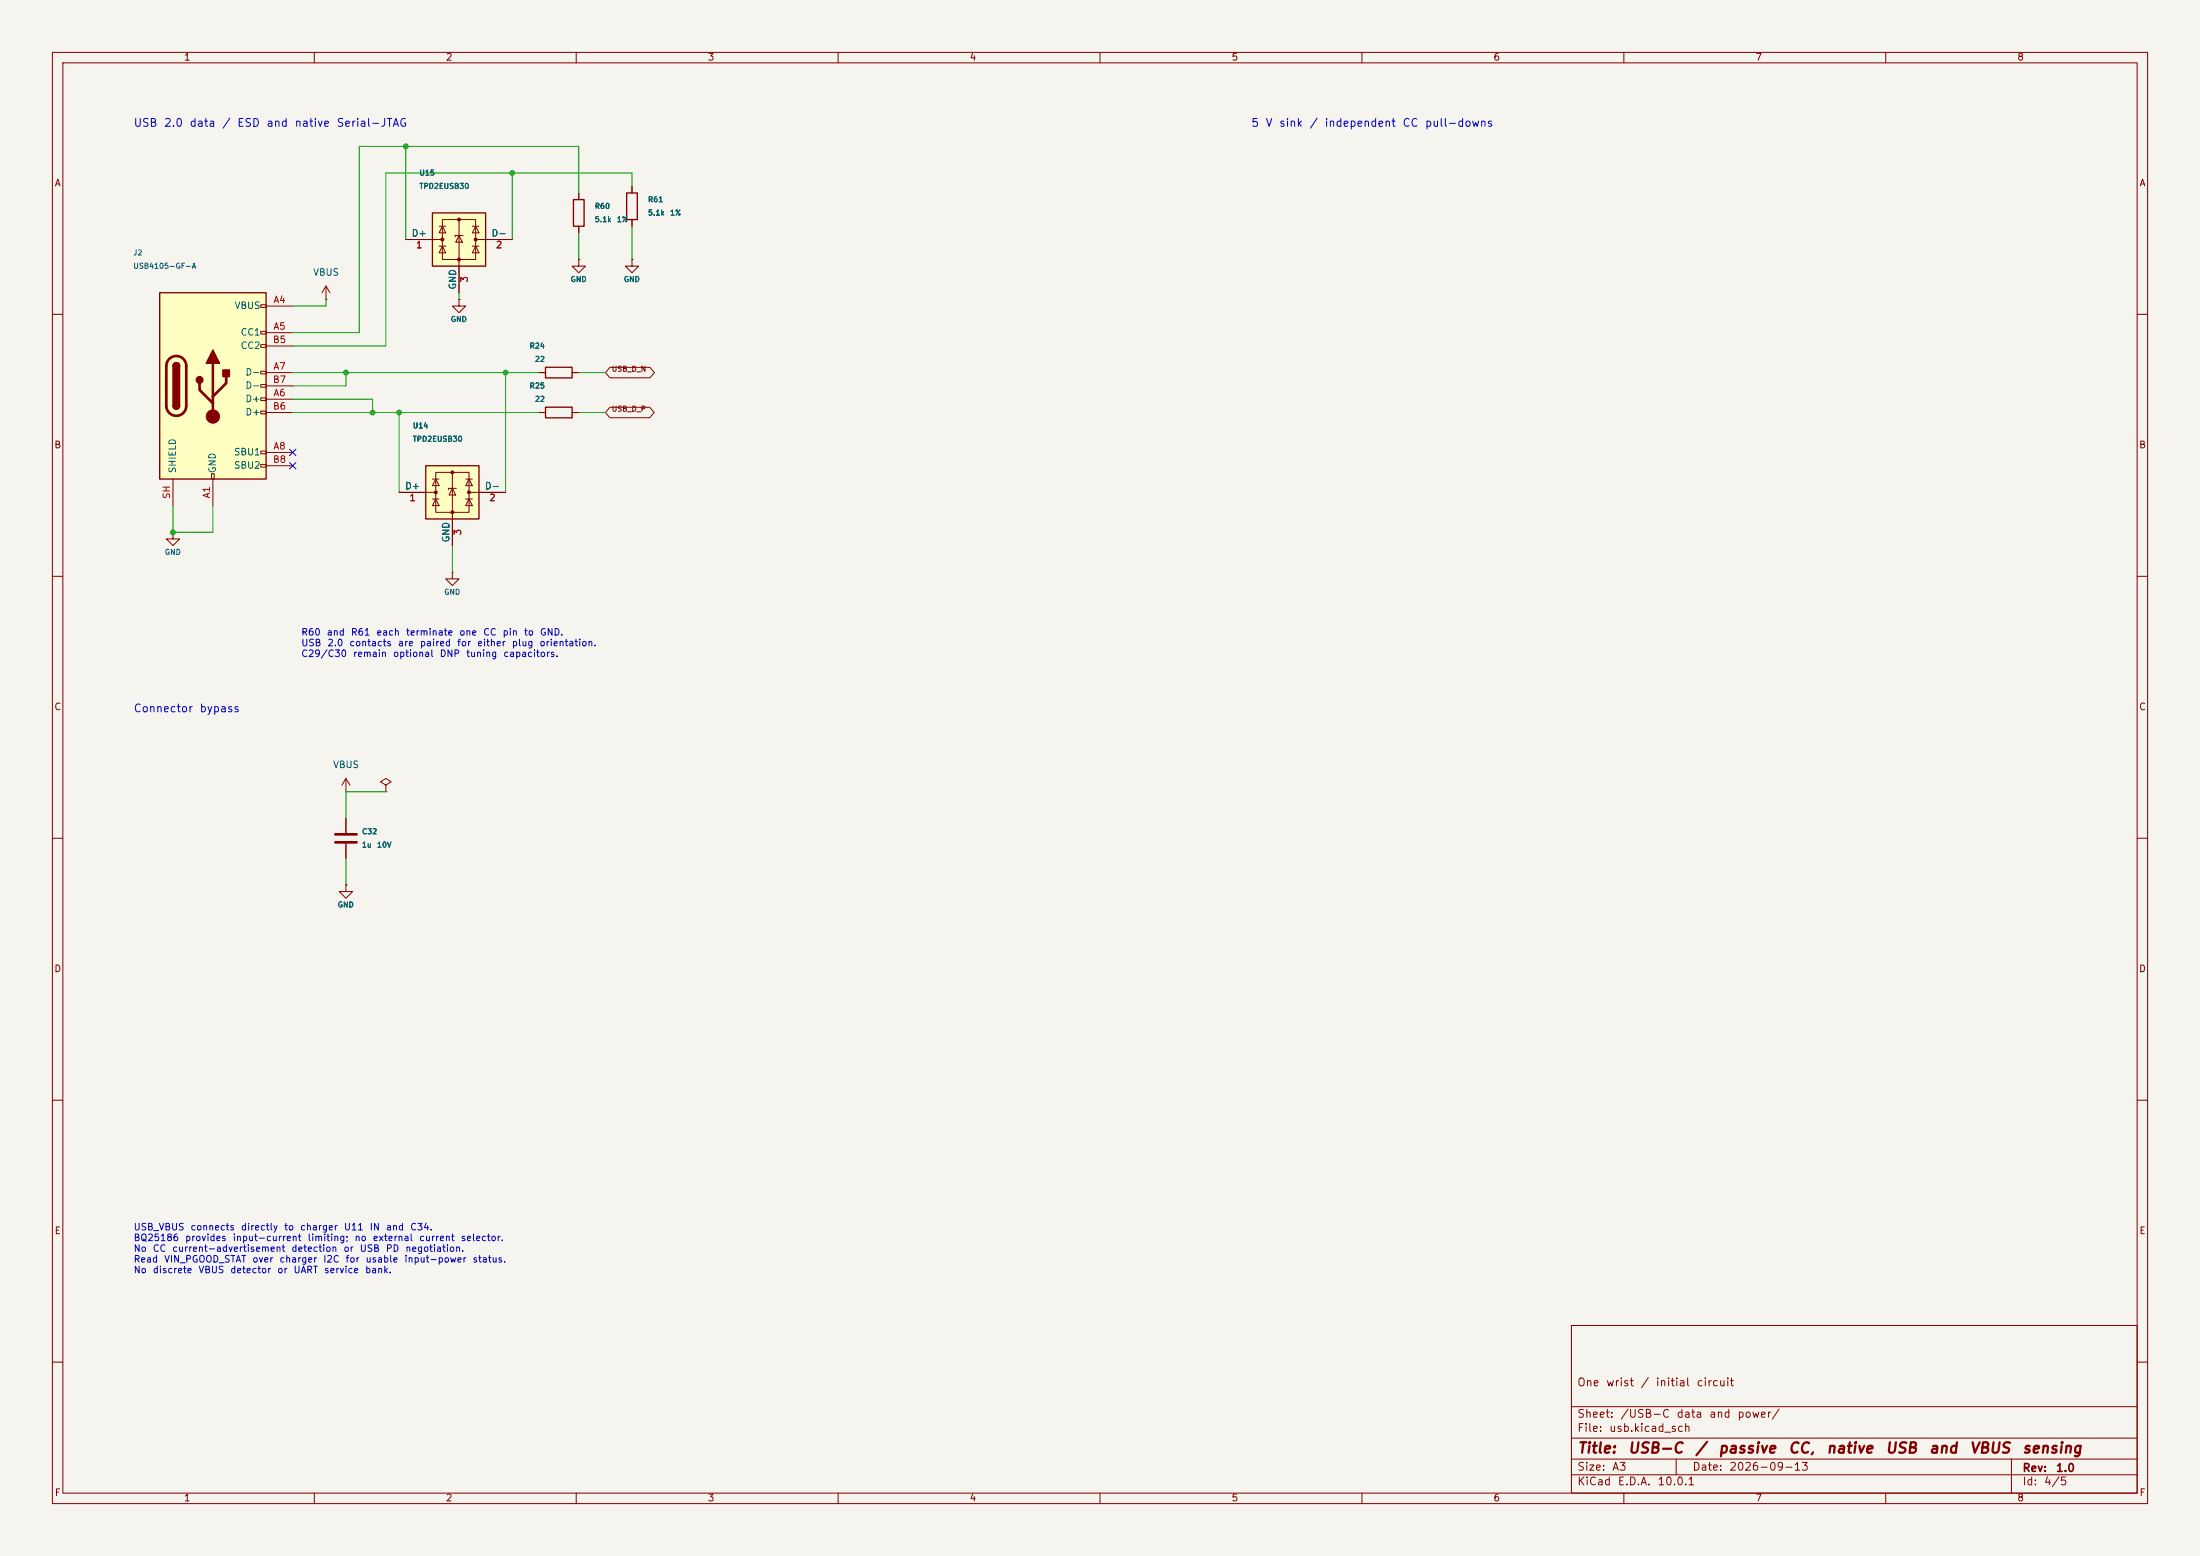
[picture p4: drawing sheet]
<svg xmlns="http://www.w3.org/2000/svg" width="420mm" height="297mm" viewBox="0 0 420 297" stroke-linecap="round" stroke-linejoin="round" font-family="sans-serif">
<path d="M0 0h420v297h-420z" fill="#f5f4ef" stroke="#f5f4ef" stroke-width=".19"/>
<g fill="none" stroke="#840000" stroke-width=".19">
<path d="M10 10h400v277h-400zM12 12h396v273h-396zM60 10v2M110 10v2M160 10v2M210 10v2M260 10v2M310 10v2M360 10v2M10 60h2M102.9 78.7h1.2M109.2 78.7h1.3"/>
<path d="M408 60h2M10 110h2M408 110h2M10 160h2M73.7 149.9l1-.7-1-.6-1.1 .6 1.1 .7v1.2M73.7 151.1h.1M408 160h2M10 210h2M408 210h2M300 253h108v32h-108zM10 260h2M300 278.5h108"/>
<path d="M300 274.5h108M300 268.5h108M320 278.5v3M384 278.5v6.5M408 260h2M60 285v2M110 285v2M160 285v2M210 285v2M260 285v2M300 281.5h108M310 285v2"/>
<path d="M360 285v2"/>
</g>
<path d="M104.1 77.7h5.1v2.1h-5.1z" fill="none" stroke="#840000" stroke-width=".25"/>
<path d="M82.5 40.6h10.2v10.2h-10.2z" fill="#ffffc2"/>
<path d="M109.5 38.1h2v5.1h-2zM119.6 36.8h2.1v5.1h-2.1zM82.5 40.6h10.2v10.2h-10.2zM104.1 70.1h5.1v2h-5.1z" fill="none" stroke="#840000" stroke-width=".25"/>
<g fill="none" stroke="#840000" stroke-width=".19">
<path d="M110.5 36.8v1.3M120.6 35.6v1.2M62.2 57.2h.1M62.2 54.6l-.7 1.3M62.2 54.6l.8 1.3M62.2 54.6v2.6M77.5 45.7h7M83.8 43.2h1.3M83.8 47h1.3M84.5 41.9h6.3v7.6h-6.3zM84.5 43.2l.6 1.3h-1.3zM84.5 47l.6 1.3h-1.3z"/>
<path d="M87.6 45l.7 1.2h-1.3zM87.6 57.2v1.2h1.3l-1.3 1.3-1.2-1.3h1.2M87.6 57.2h.1M87.6 41.9v14M88.4 45h-1.5v.2M90.2 43.2h1.2M90.2 47h1.2M90.8 43.2l.6 1.3h-1.2zM90.8 47l.6 1.3h-1.2zM90.8 45.7h7M110.5 49.5v1.3h1.3l-1.3 1.3-1.3-1.3h1.3M110.5 49.5h.1"/>
<path d="M110.5 43.2v1.3M120.6 49.5v1.3h1.3l-1.3 1.3-1.2-1.3h1.2M120.6 49.5h.1M120.6 41.9v1.3M102.9 71.1h1.2M109.2 71.1h1.3M66 151.1h.1M66 148.6l-.7 1.3M66 148.6l.8 1.3M66 148.6v2.5M66 156.2v2.8M66 168.9v1.3h1.3l-1.3 1.3-1.2-1.3h1.2"/>
<path d="M66 168.9h.1M66 161v2.8"/>
</g>
<g fill="#840000" stroke="#840000" stroke-width=".19">
<circle cx="84.5" cy="45.7" r=".28"/>
<circle cx="87.6" cy="41.9" r=".28"/>
<circle cx="87.6" cy="49.5" r=".28"/>
<circle cx="90.8" cy="45.7" r=".28"/>
</g>
<path d="M64 159.3h4.1M64 160.8h4.1" fill="none" stroke="#840000" stroke-width=".51"/>
<path d="M30.5 55.9h20.3v35.5h-20.3z" fill="#ffffc2"/>
<g fill="none" stroke="#840000" stroke-width=".19">
<path d="M49.8 58.2h1v.5h-1zM50.8 58.4h5.1M49.8 63.2h1v.6h-1zM49.8 65.8h1v.5h-1zM49.8 70.9h1v.5h-1zM49.8 73.4h1v.5h-1zM49.8 75.9h1v.6h-1zM49.8 78.5h1v.5h-1zM50.8 63.5h5.1M50.8 76.2h5.1M50.8 71.1h5.1M50.8 66h5.1"/>
<path d="M50.8 78.7h5.1M50.8 73.7h5.1M33 91.4v5.1M40.4 90.4h.5v1h-.5zM40.6 91.4v5.1M49.8 86.1h1v.5h-1zM49.8 88.6h1v.6h-1zM50.8 86.4h5.1M50.8 88.9h5.1"/>
</g>
<path d="M30.5 55.9h20.3v35.5h-20.3zM33 69.9a.64 .64 0 0 1 .7-.7 .64 .64 0 0 1 .6 .7M33 77.5a.64 .64 0 0 0 .7 .6 .64 .64 0 0 0 .6-.6" fill="none" stroke="#840000" stroke-width=".25"/>
<path d="M32.3 68.5a1.9 1.9 0 0 1 2.1-.4 1.9 1.9 0 0 1 1.2 1.8v7.6a1.91 1.91 0 0 1-1.9 1.9 1.91 1.91 0 0 1-2-1.9l.1-7.8 .1-.6zM38.1 73.2v1.2l2.5 2.6M40.6 69.3v10.2M43.2 71.9v1.3l-2.6 2.5" fill="none" stroke="#840000" stroke-width=".51"/>
<g fill="#840000" stroke="#840000" stroke-width=".25">
<path d="M33 69.9h1.3v7.6h-1.3z"/>
<path d="M33.2 69.4a.64 .64 0 0 1 .7-.1 .64 .64 0 0 1 .4 .6h-1.3z"/>
<path d="M33 77.5h1.3a.64 .64 0 0 1-.6 .6 .64 .64 0 0 1-.7-.6z"/>
<path d="M40.6 66.8l1.3 2.5h-2.5z"/>
<path d="M42.5 70.6h1.3v1.3h-1.3z"/>
<circle cx="38.1" cy="72.5" r=".63"/>
</g>
<circle cx="40.6" cy="79.5" r="1.27" fill="#840000" stroke="#840000" stroke-width=".19"/>
<path d="M81.3 88.9h10.1v10.2h-10.1z" fill="#ffffc2"/>
<path d="M81.3 88.9h10.1v10.2h-10.1z" fill="none" stroke="#840000" stroke-width=".25"/>
<g fill="none" stroke="#840000" stroke-width=".19">
<path d="M110.5 36.8v1.3M120.6 35.6v1.2M77.5 45.7h5M87.6 57.2h.1M87.6 50.8v5.1M92.7 45.7h5.1M110.5 49.5h.1M110.5 43.2v1.3M120.6 49.5h.1M120.6 41.9v1.3M102.9 78.7h1.2M102.9 71.1h1.2"/>
<path d="M109.2 78.7h1.3M109.2 71.1h1.3M116.4 70.1h7.7l.8 1-.8 1h-7.7l-.8-1zM116.4 77.7h7.6l.9 1-.9 1h-7.6l-.8-1zM76.2 94h7M82.5 91.4h1.3M82.5 95.3h1.3M83.2 90.2h6.3v7.6h-6.3zM83.2 91.4l.6 1.3h-1.3zM83.2 95.3l.6 1.2h-1.3zM86.4 93.2l.6 1.3h-1.3zM86.4 90.2v13.9"/>
<path d="M87.1 93.2h-1.5v.3M88.9 91.4h1.3M88.9 95.3h1.3M89.5 91.4l.7 1.3h-1.3zM89.5 95.3l.7 1.2h-1.3zM89.5 94h7M33 101.6v1.3h1.3l-1.3 1.2-1.3-1.2h1.3M33 101.6h.1M86.4 109.2v1.3h1.2l-1.2 1.3-1.3-1.3h1.3M86.4 109.2h.1M66 156.2v2.8M66 168.9h.1"/>
<path d="M66 161v2.8"/>
</g>
<g fill="#840000" stroke="#840000" stroke-width=".19">
<circle cx="83.2" cy="94" r=".28"/>
<circle cx="86.4" cy="90.2" r=".28"/>
<circle cx="86.4" cy="97.8" r=".28"/>
<circle cx="89.5" cy="94" r=".28"/>
</g>
<g fill="none" stroke="#009600" stroke-width=".19">
<path d="M77.5 27.9v17.8M97.8 33v12.7M110.5 36.8v-8.9h-41.9v35.6h-12.7M120.6 35.6v-2.6h-46.9v33h-17.8M62.2 57.2v1.2h-6.3M87.6 55.9v1.3M110.5 44.5v5M120.6 43.2v6.3M55.9 78.7h47M55.9 71.1h47M55.9 76.2h15.2v2.5M66 71.1v2.6h-10.1"/>
<path d="M76.2 78.7v15.3M96.5 71.1v22.9M110.5 78.7h5.1M110.5 71.1h5.1M33 96.5v5.1h7.6v-5.1M86.4 104.1v5.1M73.7 151.1h-7.7v5.1M66 163.8v5.1"/>
</g>
<path d="M55.3 88.3l1.2 1.2M55.3 85.8l1.2 1.2M56.5 88.3l-1.2 1.2M56.5 85.8l-1.2 1.2" fill="none" stroke="#000084" stroke-width=".19"/>
<g fill="#009600" stroke="#009600" stroke-width=".19">
<circle cx="76.2" cy="78.7" r=".46"/>
<circle cx="96.5" cy="71.1" r=".46"/>
<circle cx="77.5" cy="27.9" r=".46"/>
<circle cx="97.8" cy="33" r=".46"/>
<circle cx="71.1" cy="78.7" r=".46"/>
<circle cx="33" cy="101.6" r=".46"/>
<circle cx="66" cy="71.1" r=".46"/>
</g>
<g font-size="2" fill="#840000">
<text x="301" y="277.9">Title:</text>
<text x="310.6" y="277.9">USB-C</text>
<text x="323.4" y="277.9">/</text>
<text x="327.9" y="277.9">passive</text>
<text x="341.2" y="277.9">CC,</text>
<text x="348.5" y="277.9">native</text>
<text x="359.8" y="277.9">USB</text>
<text x="368.1" y="277.9">and</text>
<text x="375.9" y="277.9">VBUS</text>
<text x="385.9" y="277.9">sensing</text>
</g>
<g font-size="1.5" fill="#0000c2">
<text x="25.4" y="24.6">USB</text>
<text x="31.2" y="24.6">2.0</text>
<text x="36.1" y="24.6">data</text>
<text x="42.3" y="24.6">/</text>
<text x="45.2" y="24.6">ESD</text>
<text x="50.8" y="24.6">and</text>
<text x="56.1" y="24.6">native</text>
<text x="64.1" y="24.6">Serial-JTAG</text>
<text x="238.8" y="24.6">5</text>
<text x="241.5" y="24.6">V</text>
<text x="244.1" y="24.6">sink</text>
<text x="249.9" y="24.6">/</text>
<text x="252.7" y="24.6">independent</text>
<text x="267.6" y="24.6">CC</text>
<text x="271.9" y="24.6">pull-downs</text>
<text x="25.4" y="136.3">Connector</text>
<text x="38" y="136.3">bypass</text>
</g>
<g font-size="1.5" fill="#840000">
<text x="301" y="265">One</text>
<text x="306.5" y="265">wrist</text>
<text x="313.1" y="265">/</text>
<text x="316" y="265">initial</text>
<text x="323.8" y="265">circuit</text>
<text x="301" y="273.7">File:</text>
<text x="301" y="271">Sheet:</text>
<text x="307.1" y="273.7">usb.kicad_sch</text>
<text x="309.2" y="271">/USB-C</text>
<text x="319.9" y="271">data</text>
<text x="326.2" y="271">and</text>
<text x="331.5" y="271">power/</text>
<text x="301" y="281.1">Size:</text>
<text x="307.6" y="281.1">A3</text>
<text x="323" y="281.1">Date:</text>
<text x="330" y="281.1">2026-09-13</text>
<text x="386" y="281.3">Rev:</text>
<text x="392.4" y="281.3">1.0</text>
<text x="301" y="283.9">KiCad</text>
<text x="308.7" y="283.9">E.D.A.</text>
<text x="316.3" y="283.9">10.0.1</text>
<text x="386" y="283.9">Id:</text>
<text x="390.1" y="283.9">4/5</text>
</g>
<g font-size="1.3" fill="#840000">
<text x="35" y="11.9">1</text>
<text x="85" y="11.9">2</text>
<text x="135" y="11.9">3</text>
<text x="185" y="11.9">4</text>
<text x="235" y="11.9">5</text>
<text x="285" y="11.9">6</text>
<text x="335" y="11.9">7</text>
<text x="385" y="11.9">8</text>
<text x="10.3" y="35.9">A</text>
<text x="408.3" y="35.9">A</text>
<text x="10.3" y="85.9">B</text>
<text x="408.2" y="85.9">B</text>
<text x="10.3" y="135.9">C</text>
<text x="408.2" y="135.9">C</text>
<text x="10.3" y="185.9">D</text>
<text x="408.2" y="185.9">D</text>
<text x="10.3" y="235.9">E</text>
<text x="408.3" y="235.9">E</text>
<text x="10.3" y="285.9">F</text>
<text x="35" y="286.9">1</text>
<text x="85" y="286.9">2</text>
<text x="135" y="286.9">3</text>
<text x="185" y="286.9">4</text>
<text x="235" y="286.9">5</text>
<text x="285" y="286.9">6</text>
<text x="335" y="286.9">7</text>
<text x="385" y="286.9">8</text>
<text x="408.3" y="285.9">F</text>
</g>
<g font-size="1.3" fill="#006464">
<text x="78.5" y="45.5">D+</text>
<text x="93.7" y="45.5">D-</text>
<text x="59.7" y="52.9">VBUS</text>
<text x="44.7" y="59.3">VBUS</text>
<text x="87.4" y="55.4" transform="rotate(-90 87.4 55.4)">GND</text>
<text x="45.8" y="64.4">CC1</text>
<text x="45.8" y="66.9">CC2</text>
<text x="46.7" y="72">D-</text>
<text x="46.7" y="77.1">D+</text>
<text x="46.7" y="74.5">D-</text>
<text x="46.7" y="79.6">D+</text>
<text x="44.6" y="87.2">SBU1</text>
<text x="44.6" y="89.8">SBU2</text>
<text x="33.9" y="90.4" transform="rotate(-90 33.9 90.4)">SHIELD</text>
<text x="41.5" y="90.4" transform="rotate(-90 41.5 90.4)">GND</text>
<text x="77.2" y="93.7">D+</text>
<text x="92.5" y="93.7">D-</text>
<text x="86.1" y="103.6" transform="rotate(-90 86.1 103.6)">GND</text>
<text x="63.5" y="146.9">VBUS</text>
</g>
<g font-size="1.3" fill="#a90000">
<text x="79.3" y="47.7">1</text>
<text x="94.5" y="47.7">2</text>
<text x="52.1" y="58.2">A4</text>
<text x="89.6" y="54" transform="rotate(-90 89.6 54)">3</text>
<text x="52" y="65.8">B5</text>
<text x="52.1" y="63.2">A5</text>
<text x="52.1" y="70.9">A7</text>
<text x="52" y="73.4">B7</text>
<text x="52.1" y="75.9">A6</text>
<text x="52" y="78.5">B6</text>
<text x="52" y="88.6">B8</text>
<text x="52.1" y="86.1">A8</text>
<text x="32.8" y="95.4" transform="rotate(-90 32.8 95.4)">SH</text>
<text x="40.4" y="95.2" transform="rotate(-90 40.4 95.2)">A1</text>
<text x="78" y="96">1</text>
<text x="93.3" y="96">2</text>
<text x="88.3" y="102.3" transform="rotate(-90 88.3 102.3)">3</text>
</g>
<g font-size="1.3" fill="#0000c2">
<text x="57.4" y="121.6">R60</text>
<text x="57.4" y="123.7">USB</text>
<text x="57.4" y="125.7">C29/C30</text>
<text x="62.3" y="121.6">and</text>
<text x="62.4" y="123.7">2.0</text>
<text x="66.6" y="123.7">contacts</text>
<text x="66.9" y="121.6">R61</text>
<text x="67.3" y="125.7">remain</text>
<text x="71.7" y="121.6">each</text>
<text x="74.9" y="125.7">optional</text>
<text x="75.9" y="123.7">are</text>
<text x="77.4" y="121.6">terminate</text>
<text x="80" y="123.7">paired</text>
<text x="83.8" y="125.7">DNP</text>
<text x="87.1" y="123.7">for</text>
<text x="87.6" y="121.6">one</text>
<text x="88.9" y="125.7">tuning</text>
<text x="91" y="123.7">either</text>
<text x="92.1" y="121.6">CC</text>
<text x="95.8" y="121.6">pin</text>
<text x="96" y="125.7">capacitors.</text>
<text x="97.6" y="123.7">plug</text>
<text x="99.9" y="121.6">to</text>
<text x="102.9" y="123.7">orientation.</text>
<text x="103" y="121.6">GND.</text>
<text x="25.4" y="235.2">USB_VBUS</text>
<text x="25.4" y="237.2">BQ25186</text>
<text x="25.4" y="239.2">No</text>
<text x="29.1" y="239.2">CC</text>
<text x="32.8" y="239.2">current-advertisement</text>
<text x="35.2" y="237.2">provides</text>
<text x="36.2" y="235.2">connects</text>
<text x="44.3" y="237.2">input-current</text>
<text x="45.9" y="235.2">directly</text>
<text x="54.1" y="235.2">to</text>
<text x="55.5" y="239.2">detection</text>
<text x="57.2" y="235.2">charger</text>
<text x="58.6" y="237.2">limiting;</text>
<text x="65.5" y="239.2">or</text>
<text x="65.5" y="235.2">U11</text>
<text x="67.6" y="237.2">no</text>
<text x="68.6" y="239.2">USB</text>
<text x="70.5" y="235.2">IN</text>
<text x="71" y="237.2">external</text>
<text x="73.5" y="239.2">PD</text>
<text x="73.6" y="235.2">and</text>
<text x="77.3" y="239.2">negotiation.</text>
<text x="78.2" y="235.2">C34.</text>
<text x="79.9" y="237.2">current</text>
<text x="87.8" y="237.2">selector.</text>
<text x="25.4" y="241.3">Read</text>
<text x="25.4" y="243.3">No</text>
<text x="29.1" y="243.3">discrete</text>
<text x="31.2" y="241.3">VIN_PGOOD_STAT</text>
<text x="37.8" y="243.3">VBUS</text>
<text x="43.9" y="243.3">detector</text>
<text x="48.1" y="241.3">over</text>
<text x="52.8" y="243.3">or</text>
<text x="53.2" y="241.3">charger</text>
<text x="55.9" y="243.3">UART</text>
<text x="61.6" y="241.3">I2C</text>
<text x="61.8" y="243.3">service</text>
<text x="65.8" y="241.3">for</text>
<text x="69.6" y="243.3">bank.</text>
<text x="69.7" y="241.3">usable</text>
<text x="77.1" y="241.3">input-power</text>
<text x="90.1" y="241.3">status.</text>
</g>
<g font-size="1" fill="#006464">
<text x="80" y="33.7">U15</text>
<text x="80" y="36.3">TPD2EUSB30</text>
<text x="113.4" y="40.1">R60</text>
<text x="123.6" y="41.4">5.1k</text>
<text x="123.6" y="38.8">R61</text>
<text x="127.8" y="41.4">1%</text>
<text x="113.4" y="42.6">5.1k</text>
<text x="117.7" y="42.6">1%</text>
<text x="25.4" y="49">J2</text>
<text x="25.4" y="51.5">USB4105-GF-A</text>
<text x="108.8" y="54.1">GND</text>
<text x="119" y="54.1">GND</text>
<text x="86" y="61.7">GND</text>
<text x="101" y="66.8">R24</text>
<text x="102" y="69.3">22</text>
<text x="101" y="74.4">R25</text>
<text x="102" y="76.9">22</text>
<text x="78.7" y="82">U14</text>
<text x="78.7" y="84.5">TPD2EUSB30</text>
<text x="31.4" y="106.1">GND</text>
<text x="84.7" y="113.8">GND</text>
<text x="69" y="159.5">C32</text>
<text x="69" y="162">1u</text>
<text x="71.9" y="162">10V</text>
<text x="64.4" y="173.4">GND</text>
</g>
<g font-size="1" fill="#840000">
<text x="116.7" y="71.2">USB_D_N</text>
<text x="116.7" y="78.8">USB_D_P</text>
</g>
</svg>
